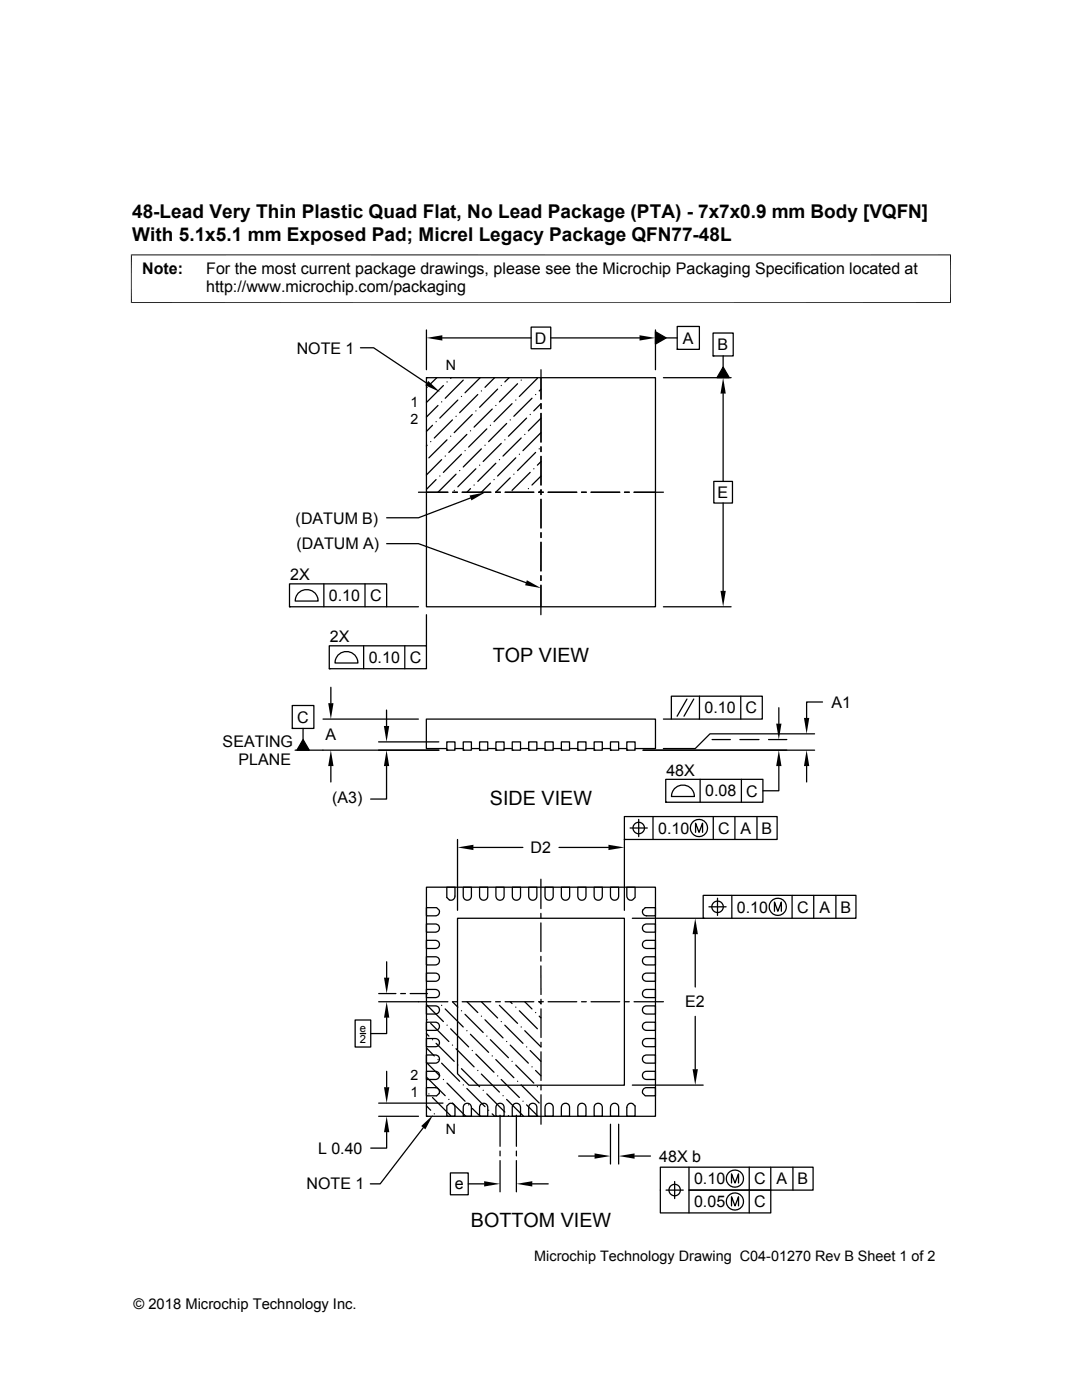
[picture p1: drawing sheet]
<svg xmlns="http://www.w3.org/2000/svg" width="216mm" height="279mm" viewBox="0 0 216 279" stroke-linecap="round" stroke-linejoin="round" font-family="sans-serif">
<g fill="none" stroke="#000" stroke-width=".25">
<path d="M71.9 69.4h2.6l10.7 7.1M85.1 75.4h45.7v45.7h-45.7zM85.1 75.4h.1M85.1 65.8v8M85.2 77.3h.1M87.2 75.4l-1.3 1.2M88.3 67.4h17.7M88.5 76.9l-3.4 3.4M89.2 76.2h.1M90 75.4l-.1 .1M91.4 79.8l-3.6 3.6M92.1 79.1h.1"/>
<path d="M92.4 75.9l-3.6 3.6M95.3 78.7l-3.6 3.7M95.8 75.4l-3 3M96.1 78h.1M98.7 75.4l-1.9 1.9M99.3 77.7l-3.6 3.6M100 76.9h.1M101.6 75.4l-.9 .8M102.9 79.8h.1M103.3 76.6l-3.6 3.6M104 75.9h.1M106 65.3h3.9v4.3h-3.9z"/>
<path d="M106.2 79.5l-3.7 3.6M106.9 78.7h.1M107.2 75.5l-3.6 3.6M107.9 77.7l-.3 .3M107.9 73.8v5.9M109.9 67.4h17.7M130.8 65.8v8M130.8 66.2l2.1 1.2-2.1 1.3zM132.4 75.4h13.5M132.9 67.4h2.2M135.1 65.2h4.5v4.5h-4.5zM135.1 69.7h.1"/>
<path d="M142.3 66.5h4v4.5h-4zM142.3 71h.1M144.3 73.3l1.2 2.1h-2.4zM144.3 71v2.3M144.3 78.5v17.6M83.5 98.2h5.9M85.2 88.9l-.1 .1M85.9 88.1h.1M86.3 84.9l-1.2 1.2M87 84.2h.1M87 95.7l-1.9 2M87.4 80.9l-2.3 2.3"/>
<path d="M87.8 95h.1M88.1 80.2h.1M88.1 91.7l-3 3.1M88.8 91h.1M89.2 87.8l-3.6 3.6M89.9 87.1h.1M90.3 83.8l-3.6 3.6M90.3 98.2h1M90.6 97.9h.1M91 94.6l-3.6 3.6M91 83.1h.1M91.7 93.9h.1"/>
<path d="M92.1 90.7l-3.6 3.6M92.2 98.2h5.7M92.8 89.9h.1M93.2 86.7l-3.6 3.6M93.9 97.5l-.7 .7M93.9 86h.1M93.9 99.4l-10.4 3.9h-6.3M94.2 82.7l-3.6 3.6M94.6 96.8h.1M95 93.6l-3.6 3.6M95 82h.1M95.7 92.8h.1"/>
<path d="M96.1 89.6l-3.7 3.6M96.8 88.9h.1M97.1 85.6l-3.6 3.6M97.9 84.9h.1M97.9 96.4l-1.8 1.8M98.2 81.6l-3.6 3.6M98.6 95.7h.1M98.9 98.2h.9M98.9 92.5l-3.6 3.6M98.9 80.9h.1M99.7 91.7h.1M100 88.5l-3.6 3.6"/>
<path d="M100.7 87.8h.1M100.8 98.2h5.7M101.1 84.5l-3.6 3.6M101.8 83.8h.1M101.8 95.4l-2.9 2.8M102.2 80.6l-3.6 3.6M102.5 94.6h.1M102.9 91.4l-3.6 3.6M103.6 90.7h.1M104 87.4l-3.6 3.6M104.7 86.7h.1M105.1 83.4l-3.6 3.7"/>
<path d="M105.4 97.5h.1M105.8 82.7h.1M105.8 94.3l-3.6 3.6M106.5 93.6h.1M106.9 90.3l-3.6 3.6M107.5 98.2h.9M107.6 89.6h.1M107.9 80.6l-1.4 1.4M107.9 83.5l-2.5 2.5M107.9 80.6v1M107.9 82.5v5.7M107.9 89.2v.9"/>
<path d="M107.9 91.1v5.7M107.9 97.7v1M107.9 99.7v5.7M107.9 86.3l-3.5 3.6M107.9 97.9l-.3 .3M107.9 92.1l-.7 .7M107.9 95l-1.7 1.8M109.4 98.2h5.7M116 98.2h1M117.9 98.2h5.8M124.6 98.2h1M126.5 98.2h5.9"/>
<path d="M142.4 96.1h3.8v4.3h-3.8zM57.8 116.5h19.4v4.6h-19.4zM59.7 118.2a2.3 2.3 0 0 1 2.4-.3 2.3 2.3 0 0 1 1.4 2.1h-4.6l.3-1.2zM64.6 116.5v4.6M72.8 116.5v4.6M77.2 108.5h6.3l21.5 7.8M107.9 114.9v.9M107.9 106.3v1M107.9 108.2v5.7M107.9 116.8v5.9M144.3 100.4v17.5M57.8 121.1h.1"/>
<path d="M65.7 128.9h19.4v4.6h-19.4zM65.7 133.5h.1M66 137.2v3.1M67.6 130.6a2.29 2.29 0 0 1 2.5-.4 2.29 2.29 0 0 1 1.3 2.1h-4.6l.4-1.2zM72.6 128.9v4.6M77.2 121.1h6.3M80.8 128.9v4.6M85.1 122.7v6.2M132.4 121.1h13.5M134 138.9h18.1v4.6h-18.1zM137.1 139.5l-2 3.4M138.4 139.5l-1.9 3.4"/>
<path d="M139.6 138.9v4.6M147.8 138.9v4.6M58.3 140.8h4.3v4.6h-4.3zM58.3 145.4h.1M60.5 145.4v2.2M60.5 147.6l1.2 2.1h-2.5zM64.5 143.5h19M66 152.9v3.2M75.5 148.1h12.1M77.1 152.9v6.6h-3.1M77.1 141.7v3.2M87.6 149.7h-28.7"/>
<path d="M89.2 149.4h-4.1v-5.9h45.7v5.9h-4.1M89.2 148.1h1.6v1.6h-1.6zM89.2 149.7h.1M90.8 149.4h1.6M92.4 148.1h1.7v1.6h-1.7zM92.4 149.7h.1M94.1 149.4h1.6M95.7 148.1h1.6v1.6h-1.6zM95.7 149.7h.1M97.3 149.4h1.7M99 148.1h1.6v1.6h-1.6zM99 149.7h.1"/>
<path d="M100.6 149.4h1.6M102.2 148.1h1.7v1.6h-1.7zM102.2 149.7h.1M103.9 149.4h1.6M105.5 148.1h1.6v1.6h-1.6zM105.5 149.7h.1M107.1 149.4h1.7M108.8 148.1h1.6v1.6h-1.6zM108.8 149.7h.1M110.4 149.4h1.6M112 148.1h1.6v1.6h-1.6zM112 149.7h.1"/>
<path d="M113.6 149.4h1.7M115.3 148.1h1.6v1.6h-1.6zM115.3 149.7h.1M116.9 149.4h1.7M118.6 148.1h1.6v1.6h-1.6zM118.6 149.7h.1M120.2 149.4h1.6M121.8 148.1h1.6v1.6h-1.6zM121.8 149.7h.1M123.4 149.4h1.7M125.1 148.1h1.6v1.6h-1.6zM125.1 149.7h.1"/>
<path d="M128.3 149.7h34.2M132.4 143.5h1.6M132.8 155.5h19.4v4.6h-19.4zM134.7 157.2a2.3 2.3 0 0 1 2.5-.3 2.3 2.3 0 0 1 1.4 2.1h-4.6l.3-1.2zM139.7 155.5v4.6M142.1 147.6h3.6M147.6 147.6h3.8M147.9 155.5v4.6M153.4 147.6h3.6M155.4 152.9v4.9h-3.2M155.4 141.2v3.2M161 152.9v3.2"/>
<path d="M162.5 146.5h-20.8l-3 2.9h-6.3M164.1 140.1h-3.1v3.2M85.1 177.1h45.7v45.7h-45.7zM89.2 177.1h1.6v1.7a.8 .8 0 0 1-1.1 .8l-.5-.5zM91.3 167.5v14.2M92.4 177.1h1.7v1.7a.82 .82 0 0 1-.6 .8 .82 .82 0 0 1-.9-.3l-.2-.5zM94.5 169.1h9.8M95.7 177.1h1.6v1.7a.81 .81 0 0 1-.8 .9 .81 .81 0 0 1-.8-.9zM99 177.1h1.6v1.7a.81 .81 0 0 1-.6 .8 .81 .81 0 0 1-.9-.3l-.1-.5zM102.2 177.1h1.7v1.7a.81 .81 0 0 1-.9 .9 .81 .81 0 0 1-.8-.9zM105.5 177.1h1.6v1.7a.81 .81 0 0 1-.8 .9 .81 .81 0 0 1-.8-.9zM107.9 175.5v5.8"/>
<path d="M108.8 177.1h1.6v1.7a.81 .81 0 0 1-.8 .9 .81 .81 0 0 1-.8-.9zM111.5 169.1h9.9M112 177.1h1.7v1.7a.83 .83 0 0 1-.9 .9 .83 .83 0 0 1-.8-.9zM115.3 177.1h1.6v1.7a.82 .82 0 0 1-.6 .8 .82 .82 0 0 1-.9-.3l-.1-.5zM118.6 177.1h1.6v1.7a.81 .81 0 0 1-.8 .9 .81 .81 0 0 1-.8-.9zM121.8 177.1h1.6v1.7a.81 .81 0 0 1-.5 .8 .81 .81 0 0 1-.9-.3l-.2-.5zM124.6 163h30.5v4.5h-30.5zM124.6 167.5h.1M124.6 167.5v14.2M125.1 177.1h1.6v2l-.5 .5a.82 .82 0 0 1-1.1-.8zM125.7 165.2h3.5M127.4 163.5v3.5"/>
<path d="M130.3 163v4.5M132.8 160.1h.1M138.8 166.1v-1.8l.7 1.8 .7-1.8v1.8M140.3 178.7h30.5v4.6h-30.5zM142.3 163v4.5M143.2 179.3v3.4M146 178.7v4.6M146.6 163v4.5M151 163v4.5M158.1 178.7v4.6M162.4 178.7v4.6M166.8 178.7v4.6"/>
<path d="M75.6 199.9h13.8M75.6 198.3h3.4M77.2 191.9v3.2M79.9 198.3h1M81.9 198.3h3.4M85.1 181.1h2l.5 .5a.82 .82 0 0 1-.7 1.2h-1.8zM85.1 184.4h1.8a.81 .81 0 0 1 .8 .8 .81 .81 0 0 1-.8 .8h-1.8zM85.1 187.7h1.8a.82 .82 0 0 1 .8 .5 .82 .82 0 0 1-.4 1l-.4 .1h-1.8zM85.1 190.9h1.8a.81 .81 0 0 1 .8 .9 .81 .81 0 0 1-.8 .8h-1.8zM85.1 194.2h1.8a.81 .81 0 0 1 .8 .8 .81 .81 0 0 1-.8 .8h-1.8zM85.1 197.5h1.8a.81 .81 0 0 1 .8 .8 .81 .81 0 0 1-.8 .8h-1.8zM90.3 199.9l1.1 1.1"/>
<path d="M90.3 199.9h1M91.3 183.3h33.3v33.3h-31l-2.3-2.3zM92.2 199.9h5.7M93.2 199.9l2.1 2.2M96.1 199.9l3.2 3.3M98.9 199.9h.9M100.8 199.9h5.7M101.8 199.9l.4 .4M104.7 199.9l1.5 1.5M107.5 199.9h.9M107.6 199.9l.3 .4M107.9 192.8v5.7"/>
<path d="M107.9 182.3v.9M107.9 184.2v5.7M107.9 190.9v.9M107.9 199.4v1M109.4 199.9h5.7M116 199.9h1M117.9 199.9h5.8M124.6 199.9h1M126.2 183.3h14.1M126.5 199.9h5.9M128.2 181.6l.6-.5h2v1.7h-1.8a.82 .82 0 0 1-.8-1.2zM128.6 187.8l.4-.1h1.8v1.6h-1.8a.81 .81 0 0 1-.8-.6 .81 .81 0 0 1 .4-.9z"/>
<path d="M128.6 191.1l2.2-.2v1.7h-1.8a.82 .82 0 0 1-.8-.6 .82 .82 0 0 1 .4-.9zM128.6 194.3l.4-.1h1.8v1.6h-1.8a.82 .82 0 0 1-.8-.5 .82 .82 0 0 1 .4-1zM128.6 184.5l.4-.1h1.8v1.6h-1.8a.82 .82 0 0 1-.8-.5 .82 .82 0 0 1 .4-1zM128.6 197.6l.4-.1h1.8v1.6h-1.8a.81 .81 0 0 1-.8-.6 .81 .81 0 0 1 .4-.9zM138.7 186.4v10.6M140.3 183.3h.1M141.5 181h3.4M154.5 181.9v-1.9l.7 1.9 .7-1.9v1.9M70.9 203.6h3.1v5.4h-3.1zM71.9 206.3h1.1M77.2 213.8v3.2M77.2 203.1v3.2h-3.2"/>
<path d="M85.1 206.3l.5 .5M85.1 200.5l3.4 3.4M85.1 209.1l1.6 1.6M85.1 212l2.7 2.7M85.1 217.1h1.8a.82 .82 0 0 1 .7 1.1l-.5 .5h-2zM85.1 200.7h1.8a.81 .81 0 0 1 .8 .9 .81 .81 0 0 1-.8 .8h-1.8zM85.1 204h1.8a.81 .81 0 0 1 .8 .8 .81 .81 0 0 1-.8 .8h-1.8zM85.1 207.3h1.8a.81 .81 0 0 1 .8 .8 .81 .81 0 0 1-.8 .8h-1.8zM85.1 210.5h1.8a.81 .81 0 0 1 .8 .6 .81 .81 0 0 1-.4 .9l-.4 .2h-1.8zM85.1 213.8h1.8a.81 .81 0 0 1 .8 .8 .81 .81 0 0 1-.8 .8h-1.8zM85.2 203.5h.1M85.2 215.1l3.6 3.6"/>
<path d="M85.6 218.3h.1M85.9 204.2l3.7 3.7M86.3 207.5h.1M86.3 219l3.6 3.7M87 208.2l3.6 3.6M87.4 211.5h.1M88.1 200.6h.1M88.1 212.2l3.6 3.6M88.5 215.4h.1M88.8 201.4l3.6 3.6M89.2 204.6h.1M89.2 216.2l3.6 3.6"/>
<path d="M89.6 219.4h.1M89.9 205.3l3.6 3.6M90.3 208.6h.1M91 209.3l3.6 3.6M91.4 212.6h.1M92.1 213.3l3.6 3.6M92.1 201.7h.1M92.4 216.5h.1M92.8 202.4l3.6 3.7M93.2 205.7h.1M93.2 217.2l3.6 3.7M93.9 206.4l3.6 3.6"/>
<path d="M94.2 209.7h.1M95 210.4l3.6 3.6M95.3 213.6h.1M96.1 214.4l3.6 3.6M96.1 202.8h.1M96.4 217.6h.1M96.8 203.5l3.6 3.6M97.1 218.3l3.6 3.6M97.1 206.8h.1M97.9 207.5l3.6 3.6M98.2 210.7h.1M98.9 211.5l3.6 3.6"/>
<path d="M99.3 214.7h.1M99.7 200.6l3.6 3.6M100 215.4l3.6 3.6M100 203.9h.1M100.4 218.7h.1M100.7 204.6l3.7 3.6M101.1 207.9h.1M101.1 219.4l3.4 3.4M101.8 208.6l3.6 3.6M102.2 211.8h.1M102.9 212.6l3.6 3.6M102.9 201h.1"/>
<path d="M103.3 215.8h.1M103.6 201.7l3.6 3.6M104 216.5l3.6 3.6M104 205h.1M104.4 219.8h.1M104.7 205.7l3.2 3.2M105.1 208.9h.1M105.8 209.7l2.1 2.1M106.2 212.9h.1M106.9 213.6l1 1.1M106.9 202.1h.1M107.2 216.9h.1"/>
<path d="M107.6 202.8l.3 .3M107.9 201.3v5.8M107.9 208v1M107.9 209.9v5.7M107.9 216.6v.9M107.9 218.5v5.9M126.2 216.6h14.1M128.4 217.3l.6-.2h1.8v1.6h-2l-.6-.5v-.3zM128.6 200.9l2.2-.2v1.7h-1.8a.82 .82 0 0 1-.8-.6 .82 .82 0 0 1 .4-.9zM128.6 210.7l.4-.2h1.8v1.7h-1.8a.82 .82 0 0 1-.8-.6 .82 .82 0 0 1 .4-.9zM128.6 213.9l.4-.1h1.8v1.6h-1.8a.82 .82 0 0 1-.8-.5 .82 .82 0 0 1 .4-1zM128.6 204.1l.4-.1h1.8v1.6h-1.8a.82 .82 0 0 1-.8-.5 .82 .82 0 0 1 .4-1z"/>
<path d="M128.6 207.4l.4-.1h1.8v1.6h-1.8a.81 .81 0 0 1-.8-.6 .81 .81 0 0 1 .4-.9zM138.7 202.8v10.6M75.6 220.2h12.8M75.6 222.8h7.9M77.2 226v3.1h-3.2M84.5 225l-8.6 11.3h-2M85.1 222.8h.1M85.1 220.7l.8 .9M86.7 222.3h.1M89.2 220.7l.5-.5a.8 .8 0 0 1 1.1 .8v1.8h-1.6zM89.9 234.1h3.5v4.3h-3.5zM90.3 220.1l2.6 2.7"/>
<path d="M92.6 220.5a.82 .82 0 0 1 .9-.3 .82 .82 0 0 1 .6 .8v1.8h-1.7v-1.8zM93.4 236.3h3.2M93.5 220.5h.1M94.2 221.2l1.6 1.6M95.8 220.5a.82 .82 0 0 1 .9-.3 .82 .82 0 0 1 .6 .8v1.8h-1.6v-1.8zM97.5 221.6h.1M98.2 222.3l.5 .5M99.1 220.5a.81 .81 0 0 1 .9-.3 .81 .81 0 0 1 .6 .8v1.8h-1.6v-1.8zM99.8 222.6v6.2M99.8 229.7v1M99.8 231.6v6.2M101.5 222.7h.1"/>
<path d="M102.4 220.5a.82 .82 0 0 1 .9-.3 .82 .82 0 0 1 .6 .8v1.8h-1.7v-1.8zM103 222.6v6.2M103 229.7v1M103 231.6v6.2M105.1 220.5l2.3 2.3M105.6 220.5a.82 .82 0 0 1 .9-.3 .82 .82 0 0 1 .6 .8v1.8h-1.6v-1.8zM106.2 236.3h3.2M108.9 220.5a.82 .82 0 0 1 .9-.3 .82 .82 0 0 1 .6 .8v1.8h-1.6v-1.8zM112.1 220.5a.81 .81 0 0 1 1-.3 .81 .81 0 0 1 .5 .8v1.8h-1.6v-1.8zM115.4 220.5a.82 .82 0 0 1 .9-.3 .82 .82 0 0 1 .6 .8v1.8h-1.6v-1.8zM115.5 230.7h3.1M118.7 220.5a.82 .82 0 0 1 .9-.3 .82 .82 0 0 1 .6 .8v1.8h-1.6v-1.8z"/>
<path d="M121.8 224.4v7.9M122 220.5a.81 .81 0 0 1 .9-.3 .81 .81 0 0 1 .5 .8v1.8h-1.6v-1.8zM123.4 224.4v7.9M125.5 220.3l.7-.1 .5 .5v2.1h-1.6v-1.8zM126.6 230.7h3.2M132.9 237.5h3.4M134.6 235.8v3.4M137.5 232.9v4.6h16.3v4.6h-22v-9.2h30.4v4.6h-24.7v4.6M146 236.1v-1.8l.7 1.8 .7-1.8v1.8M149.5 232.9v9.2M153.8 232.9v4.6M158.2 232.9v4.6"/>
<path d="M146 240.7v-1.9l.7 1.9 .7-1.9v1.9"/>
<circle cx="127.4" cy="165.2" r="1.14"/>
<circle cx="139.5" cy="165.2" r="1.71"/>
<circle cx="143.2" cy="181" r="1.14"/>
<circle cx="155.2" cy="181" r="1.71"/>
<circle cx="134.6" cy="237.5" r="1.14"/>
<circle cx="146.6" cy="239.8" r="1.71"/>
<circle cx="146.6" cy="235.2" r="1.71"/>
</g>
<g fill="#000">
<path d="M85.4 76l2.4 2.2-2.9-1.3zM85.1 67.4l3.2-.5v1.1zM127.6 66.9l3.2 .5-3.2 .6zM130.8 66.2l2.1 1.2-2.1 1.3zM144.3 75.4l.5 3.1h-1zM144.3 73.3l1.2 2.1h-2.4zM93.7 98.9l3.2-.6-2.8 1.6zM105.1 115.8l2.8 1.6-3.1-.6zM143.8 117.9h1l-.5 3.2zM60.5 147.6l1.2 2.1h-2.5zM66 149.7l.5 3.2h-1zM65.5 140.3h1l-.5 3.2z"/>
<path d="M76.6 144.9h1.1l-.6 3.2zM77.1 149.7l.6 3.2h-1.1zM154.9 144.4h1l-.5 3.2zM155.4 149.7l.5 3.2h-1zM161 149.7l.5 3.2h-1.1zM160.4 143.3h1.1l-.5 3.2zM91.3 169.1l3.2-.5v1.1zM121.4 168.6l3.2 .5-3.2 .6zM76.6 195.1h1.1l-.5 3.2zM138.7 183.3l.6 3.1h-1.1zM76.6 217h1.1l-.5 3.2zM77.2 199.9l.5 3.2h-1.1z"/>
<path d="M138.2 213.4h1.1l-.6 3.2zM77.2 222.8l.5 3.2h-1.1zM84.1 224.7l2.3-2.2-1.5 2.9zM96.6 235.7l3.2 .6-3.2 .5zM103 236.3l3.2-.6v1.1zM118.6 230.2l3.2 .5-3.2 .5zM123.4 230.7l3.2-.5v1z"/>
</g>
<path d="M26.1 50.9h163.7M26.2 50.8v9.7M189.7 50.8v9.7M26.1 60.4h163.7" fill="none" stroke="#000" stroke-width=".2"/>
<g font-size="3.9">
<text x="98.3" y="132">TOP VIEW</text>
<text x="97.8" y="160.7">SIDE VIEW</text>
<text x="93.9" y="244.8">BOTTOM VIEW</text>
</g>
<g font-size="3.8">
<text x="26.4" y="43.5">48-Lead Very Thin Plastic Quad Flat, No Lead Package (PTA) - 7x7x0.9 mm Body [VQFN]</text>
<text x="26.4" y="48">With 5.1x5.1 mm Exposed Pad; Micrel Legacy Package QFN77-48L</text>
</g>
<g font-size="3.2">
<text x="28.4" y="54.6">Note:</text>
<text x="41.1" y="58.3">http://www.microchip.com/packaging</text>
<text x="41.1" y="54.6">For the most current package drawings, please see the Microchip Packaging Specification located at</text>
<text x="59.2" y="70.5">NOTE 1</text>
<text x="106.7" y="68.6">D</text>
<text x="136.3" y="68.6">A</text>
<text x="143.2" y="69.9">B</text>
<text x="143.2" y="99.4">E</text>
<text x="59" y="104.5">(DATUM B)</text>
<text x="59.1" y="109.6">(DATUM A)</text>
<text x="57.9" y="115.7">2X</text>
<text x="65.6" y="119.9">0.10</text>
<text x="73.8" y="120">C</text>
<text x="65.8" y="128.1">2X</text>
<text x="73.6" y="132.3">0.10</text>
<text x="81.8" y="132.3">C</text>
<text x="140.6" y="142.3">0.10</text>
<text x="148.8" y="142.4">C</text>
<text x="165.9" y="141.2">A1</text>
<text x="44.4" y="149">SEATING</text>
<text x="59.3" y="144.2">C</text>
<text x="65" y="147.8">A</text>
<text x="47.6" y="152.7">PLANE</text>
<text x="133" y="154.8">48X</text>
<text x="66.3" y="160.3">(A3)</text>
<text x="140.7" y="158.9">0.08</text>
<text x="148.9" y="159">C</text>
<text x="131.3" y="166.4">0.10</text>
<text x="143.3" y="166.4">C</text>
<text x="147.8" y="166.4">A</text>
<text x="152" y="166.4">B</text>
<text x="105.9" y="170.3">D2</text>
<text x="147" y="182.1">0.10</text>
<text x="159" y="182.1">C</text>
<text x="163.5" y="182.1">A</text>
<text x="167.7" y="182.1">B</text>
<text x="136.7" y="201.1">E2</text>
<text x="63.5" y="230.3">L 0.40</text>
<text x="131.5" y="231.8">48X b</text>
<text x="61.2" y="237.4">NOTE 1</text>
<text x="90.8" y="237.4">e</text>
<text x="138.5" y="236.4">0.10</text>
<text x="150.5" y="236.4">C</text>
<text x="154.9" y="236.4">A</text>
<text x="159.1" y="236.4">B</text>
<text x="138.5" y="240.9">0.05</text>
<text x="150.5" y="240.9">C</text>
</g>
<g font-size="2.9">
<text x="106.6" y="251.7">Microchip Technology Drawing C04-01270 Rev B Sheet 1 of 2</text>
<text x="26.6" y="261.3">© 2018 Microchip Technology Inc.</text>
</g>
<g font-size="2.8">
<text x="89" y="73.8">N</text>
<text x="81.9" y="81.3">1</text>
<text x="81.9" y="84.6">2</text>
<text x="81.9" y="215.6">2</text>
<text x="81.9" y="218.9">1</text>
<text x="89" y="226.4">N</text>
</g>
<g font-size="2.2">
<text x="71.8" y="206">e</text>
<text x="71.8" y="208.1">2</text>
</g>
</svg>
